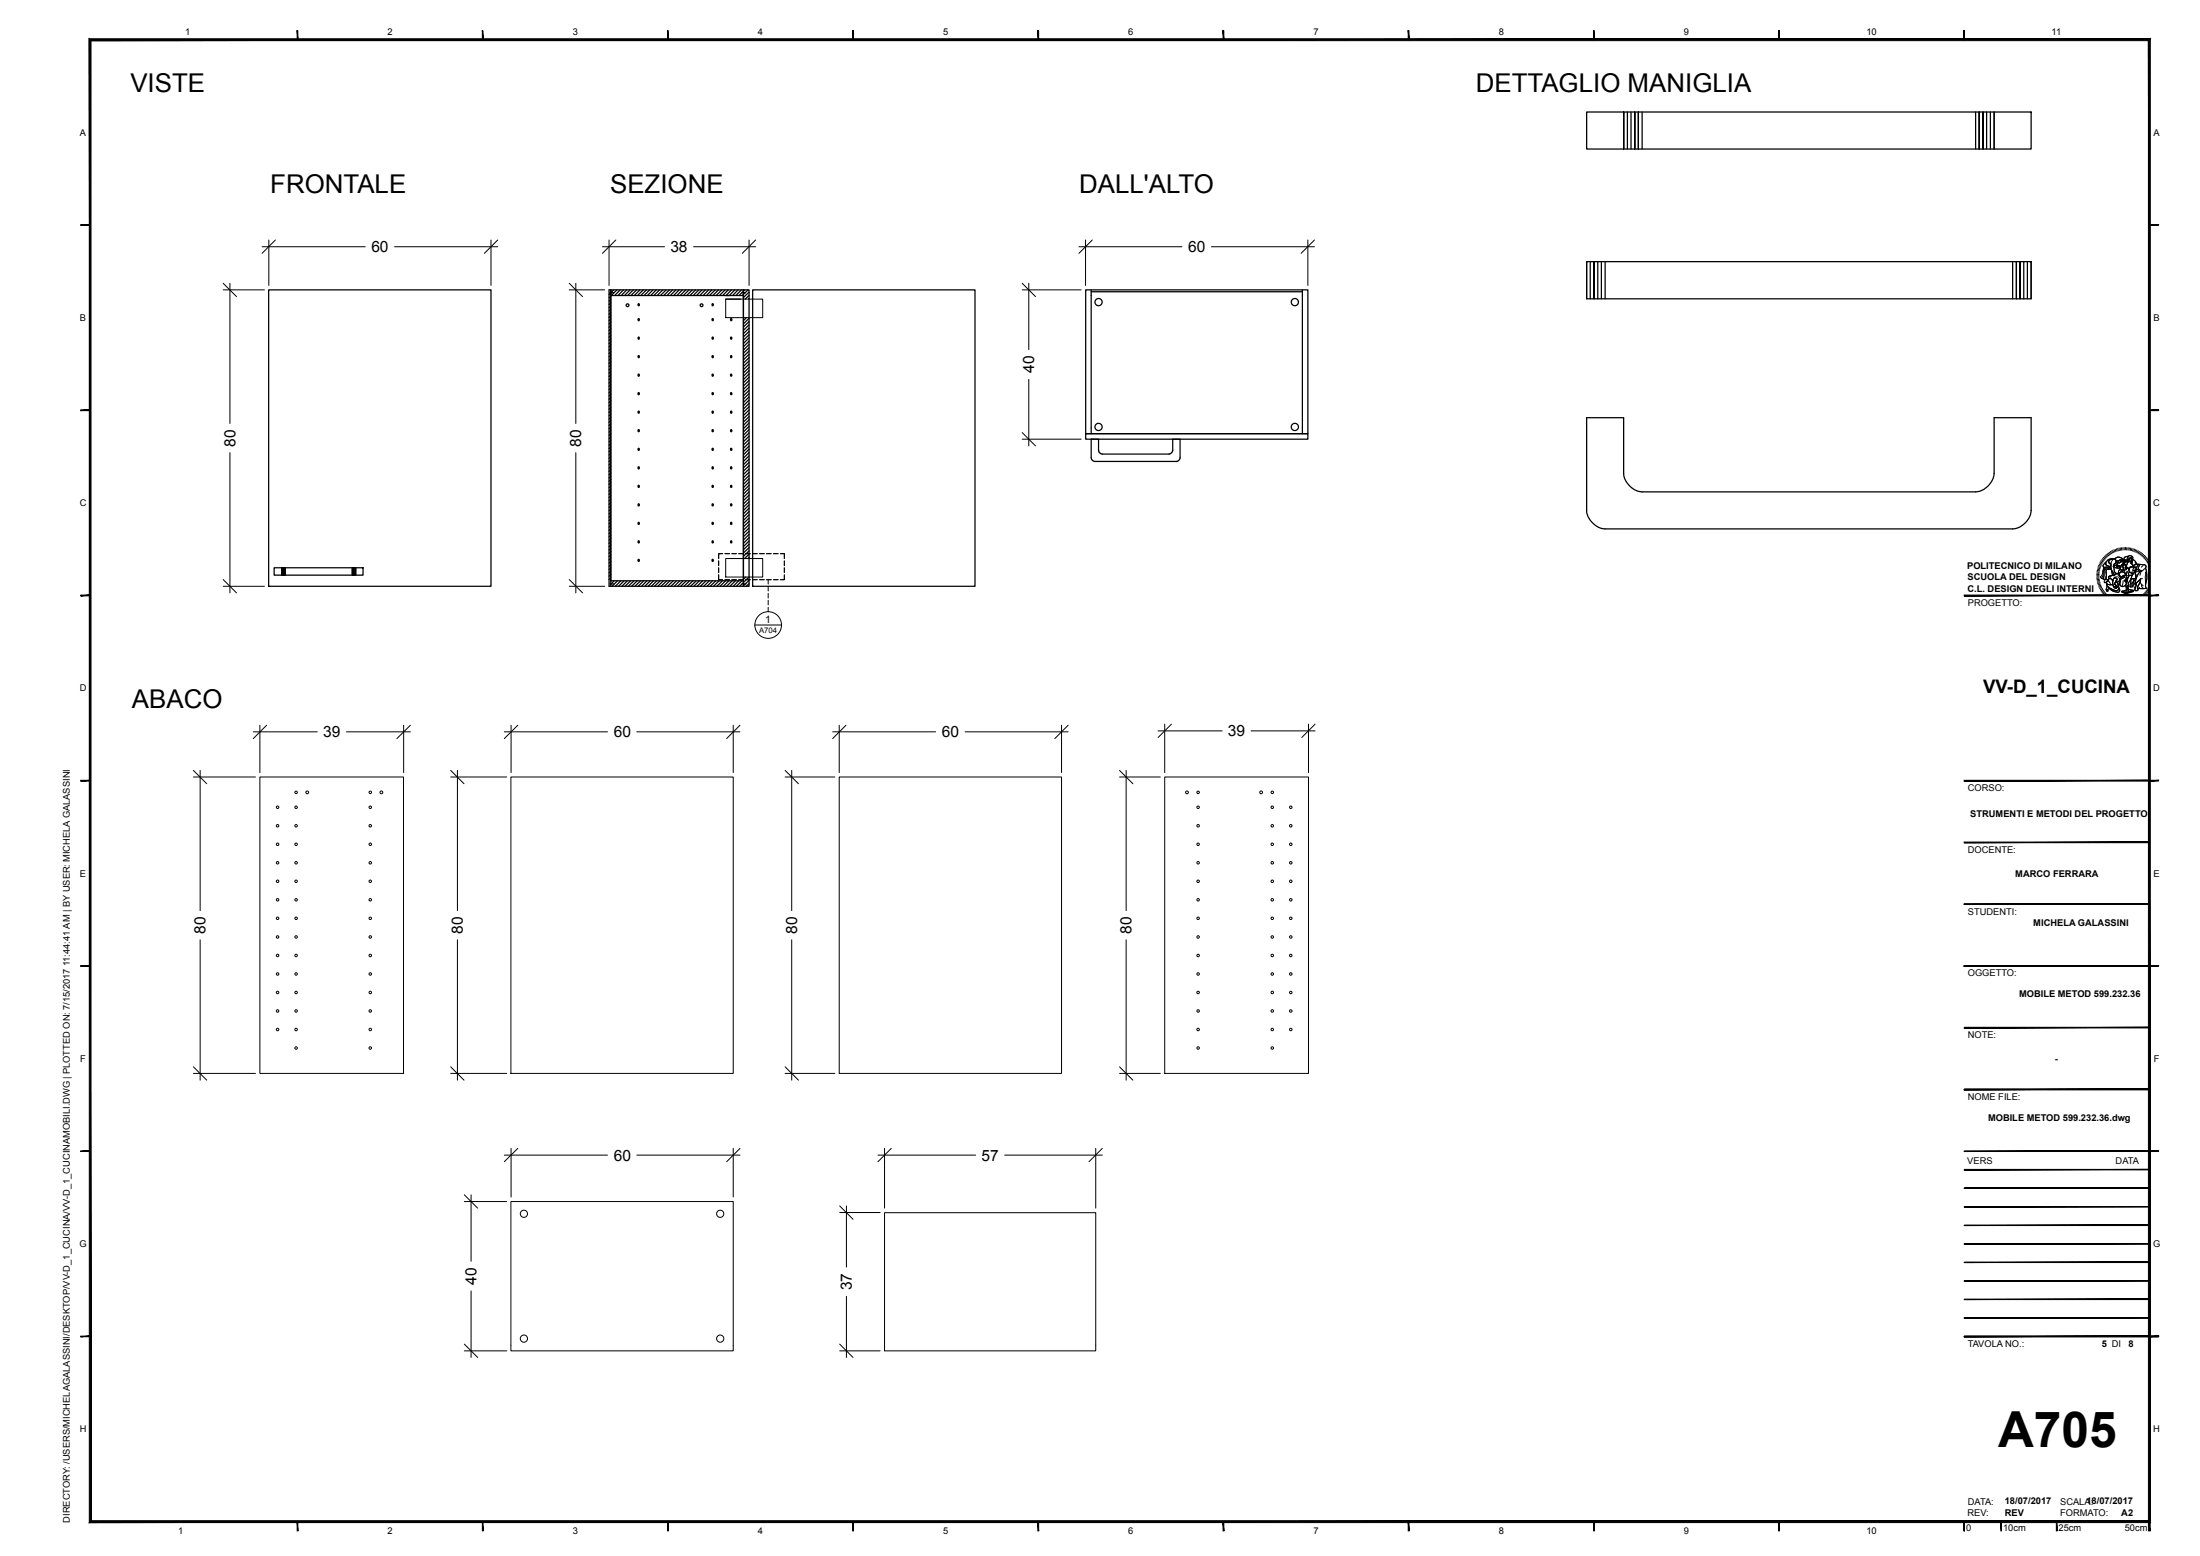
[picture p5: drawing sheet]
<svg xmlns="http://www.w3.org/2000/svg" width="594mm" height="420mm" viewBox="0 0 594 420" stroke-linecap="round" stroke-linejoin="round" font-family="sans-serif">
<g fill="none" stroke="#000" stroke-width=".34">
<path d="M428.4 30.2h120v10h-120zM438.4 30.2v10M439.4 30.2v10M440.4 30.2v10M443.4 30.2v10M533.4 30.2v10M536.4 30.2v10M537.4 30.2v10M538.4 30.2v10M438.4 40.2v-10v10M441.4 40.2v-10v10M442.4 40.2v-10v10"/>
<path d="M534.4 40.2v-10v10M535.4 40.2v-10v10M72.5 78.2h60.1v80.1h-60.1zM164.4 78.2h37.8v80.1h-37.8zM164.7 79h1M164.9 79.8h35.8v77h-35.8zM164.9 79.8v-1.6v80.1M164.9 79.9l-.5 .5M165.7 78.2l-1.3 1.3M166.6 78.2l-1.5 1.6M167.4 78.2l-1.4 1.6M168.3 78.2l-1.4 1.6"/>
<path d="M169.2 78.2l-1.5 1.6M170.1 78.2l-1.5 1.6M171 78.2l-1.5 1.6M171.9 78.2l-1.5 1.6M172.8 78.2l-1.5 1.6M173.7 78.2l-1.6 1.6M174.5 78.2l-1.5 1.6M175.4 78.2l-1.5 1.6M176.3 78.2l-1.5 1.6M177.2 78.2l-1.5 1.6M178.1 78.2l-1.5 1.6M179 78.2l-1.6 1.6"/>
<path d="M179.9 78.2l-1.6 1.6M180.7 78.2l-1.5 1.6M181.6 78.2l-1.5 1.6M182.5 78.2l-1.5 1.6M183.4 78.2l-1.5 1.6M184.3 78.2l-1.5 1.6M185.1 78.2l-1.4 1.6M186 78.2l-1.5 1.6M186.9 78.2l-1.5 1.6M187.8 78.2l-1.5 1.6M188.7 78.2l-1.5 1.6M189.5 78.2l-1.4 1.6"/>
<path d="M190.4 78.2l-1.4 1.6M191.3 78.2l-1.5 1.6M192.2 78.2l-1.5 1.6M193.1 78.2l-1.5 1.6M194 78.2l-1.5 1.6M194.9 78.2l-1.5 1.6M195.8 78.2l-1.6 1.6M196.6 78.2l-1.5 1.6M197.5 78.2l-1.5 1.6M198.4 78.2l-1.5 1.6h-1M199.3 78.2l-1.5 1.6M200.2 78.2l-1.5 1.6"/>
<path d="M200.3 79h1M200.7 79.8v-1.6v80.1M201.1 78.2l-1.6 1.6M202 78.2l-1.6 1.6M202.2 78.8l-1.5 1.5M202.2 79.7l-1 1M203.2 78.2h60v80.1h-60zM293.1 78.2h60v38.9h-60zM294.6 78.8h57M294.6 78.2v38.9M351.6 78.2v38.9M428.4 70.6h120v10.1h-120z"/>
<path d="M428.4 70.6v10.1M429.4 70.6v10.1M431.4 70.6v10.1M432.4 70.6v10.1M433.4 70.6v10.1M543.4 70.6v10.1M546.4 70.6v10.1M547.4 70.6v10.1M548.4 70.6v10.1M164.9 84.3l-.5 .5M164.9 91.4l-.5 .5M164.9 99.4l-.5 .4"/>
<path d="M164.9 80.8l-.5 .5M164.9 81.7l-.5 .5M164.9 82.6l-.5 .5M164.9 83.4l-.5 .5M164.9 85.2l-.5 .5M164.9 86.1l-.5 .5M164.9 87l-.5 .5M164.9 87.9l-.5 .5M164.9 88.7l-.5 .5M164.9 89.6l-.5 .5M164.9 90.5l-.5 .5M164.9 92.3l-.5 .5"/>
<path d="M164.9 93.1l-.5 .6M164.9 94l-.5 .5M164.9 94.9l-.5 .5M164.9 95.8l-.5 .5M164.9 96.7l-.5 .5M164.9 97.6l-.5 .5M164.9 98.5l-.5 .4M195.9 80.7h4M201.5 85.7l-.8 .8M202.2 80.6l-.1 .1M202.2 85.9l-1.5 1.5M202.2 86.8l-1.5 1.5"/>
<path d="M202.2 87.7l-1.5 1.5M202.2 88.6l-1.5 1.5M202.2 89.5l-1.5 1.4M202.2 90.3l-1.5 1.5M202.2 91.2l-1.5 1.5M202.2 92.1l-1.5 1.5M202.2 93l-1.5 1.5M202.2 93.9l-1.5 1.4M202.2 94.8l-1.5 1.4M202.2 95.6l-1.5 1.5M202.2 96.5l-1.5 1.5M202.2 97.4l-1.5 1.5"/>
<path d="M202.2 98.3l-1.5 1.5M202.2 99.2l-1.5 1.5M430.4 80.7v-10.1v10.1M544.4 80.7v-10.1v10.1M545.4 80.7v-10.1v10.1M164.9 106.4l-.5 .5M164.9 100.2l-.5 .5M164.9 101.1l-.5 .5M164.9 102l-.5 .5M164.9 102.9l-.5 .5M164.9 103.8l-.5 .5M164.9 104.7l-.5 .5"/>
<path d="M164.9 105.5l-.5 .6M164.9 107.3l-.5 .5M164.9 108.2l-.5 .5M164.9 109.1l-.5 .5M164.9 110l-.5 .5M164.9 110.8l-.5 .5M164.9 111.7l-.5 .5M164.9 112.6l-.5 .5M164.9 113.5l-.5 .5M164.9 114.4l-.5 .5M164.9 115.2l-.5 .5M164.9 116.1l-.5 .5"/>
<path d="M164.9 117l-.5 .5M164.9 117.9l-.5 .5M164.9 118.8l-.5 .5M164.9 119.7l-.5 .5M202.2 100l-1.5 1.6M202.2 100.9l-1.5 1.6M202.2 101.8l-1.5 1.5M202.2 102.7l-1.5 1.5M202.2 103.6l-1.5 1.5M202.2 104.5l-1.5 1.5M202.2 105.4l-1.5 1.5M202.2 106.2l-1.5 1.5"/>
<path d="M202.2 107.1l-1.5 1.5M202.2 108l-1.5 1.5M202.2 108.9l-1.5 1.5M202.2 109.8l-1.5 1.5M202.2 110.7l-1.5 1.5M202.2 111.6l-1.5 1.4M202.2 112.4l-1.5 1.5M202.2 113.3l-1.5 1.5M202.2 114.2l-1.5 1.5M202.2 115.1l-1.5 1.5M202.2 116l-1.5 1.5M202.2 116.9l-1.5 1.4"/>
<path d="M202.2 117.7l-1.5 1.5M202.2 118.6l-1.5 1.5M202.2 119.5l-1.5 1.5M293.1 117.1h60v1.4h-60zM294.6 118.5h2v3.1l.1 .4 .8 .6h18.2l.4-.2 .5-.8v-3.1h2v5.2l-.3 .5-.5 .4h-22.3l-.5-.3-.4-.6zM428.4 112.7h10v15.1a5.6 5.6 0 0 0 5 5h90a5.6 5.6 0 0 0 5-5v-15.1h10v25.1a5.6 5.6 0 0 1-5 5h-110a5.6 5.6 0 0 1-5-5zM164.9 137.4l-.5 .4M164.9 120.6l-.5 .5M164.9 121.5l-.5 .4M164.9 122.4l-.5 .4M164.9 123.2l-.5 .5M164.9 124.1l-.5 .5"/>
<path d="M164.9 125l-.5 .5M164.9 125.9l-.5 .5M164.9 126.8l-.5 .5M164.9 127.6l-.5 .6M164.9 128.5l-.5 .5M164.9 129.4l-.5 .5M164.9 130.3l-.5 .5M164.9 131.2l-.5 .5M164.9 132l-.5 .6M164.9 132.9l-.5 .5M164.9 133.8l-.5 .5M164.9 134.7l-.5 .5"/>
<path d="M164.9 135.6l-.5 .5M164.9 136.5l-.5 .5M164.9 138.2l-.5 .5M164.9 139.1l-.5 .5M202.2 120.4l-1.5 1.5M202.2 121.3l-1.5 1.5M202.2 122.1l-1.5 1.6M202.2 123l-1.5 1.6M202.2 123.9l-1.5 1.5M202.2 124.8l-1.5 1.5M202.2 125.7l-1.5 1.5M202.2 126.6l-1.5 1.5"/>
<path d="M202.2 128.4l-1.5 1.4M202.2 127.5l-1.5 1.5M202.2 129.2l-1.5 1.5M202.2 130.1l-1.5 1.5M202.2 131l-1.5 1.5M202.2 131.9l-1.5 1.5M202.2 132.8l-1.5 1.4M202.2 133.7l-1.5 1.4M202.2 134.5l-1.5 1.5M202.2 135.4l-1.5 1.5M202.2 136.3l-1.5 1.5M202.2 137.2l-1.5 1.5"/>
<path d="M202.2 138.1l-1.5 1.5M202.2 138.9l-1.5 1.6M202.2 139.8l-1.5 1.5M74 153.3h24v1.9h-24zM76.1 155.2v-1.9v1.9M76.1 153.3v1.9M76.2 153.3v1.9M76.4 153.3v1.9M76.6 155.2v-1.9v1.9M76.9 155.2v-1.9v1.9M77 153.3v1.9M95.1 153.3v1.9"/>
<path d="M95.2 155.2v-1.9v1.9M95.4 155.2v-1.9v1.9M95.7 153.3v1.9M95.9 153.3v1.9M96 153.3v1.9M164.7 157.6h1M164.9 144.5l-.5 .4M164.9 151.5l-.5 .5M164.9 152.4l-.5 .5M164.9 140l-.5 .5M164.9 140.9l-.5 .5M164.9 141.8l-.5 .5"/>
<path d="M164.9 142.7l-.5 .5M164.9 143.6l-.5 .5M164.9 145.3l-.5 .5M164.9 146.2l-.5 .5M164.9 147.1l-.5 .5M164.9 148l-.5 .5M164.9 148.9l-.5 .5M164.9 149.7l-.5 .6M164.9 150.6l-.5 .5M164.9 153.3l-.5 .5M164.9 154.1l-.5 .6M164.9 155l-.5 .5"/>
<path d="M164.9 155.9l-.5 .5M165 156.8h-.1M165.8 156.8l-.9 .9M166.7 156.8l-1.5 1.5M167.6 156.8l-1.5 1.5M168.5 156.8l-1.5 1.5M169.4 156.8l-1.5 1.5M170.3 156.8l-1.5 1.5M171.2 156.8l-1.5 1.5M172.1 156.8l-1.6 1.5M173 156.8l-1.6 1.5M173.8 156.8l-1.5 1.5"/>
<path d="M174.7 156.8l-1.5 1.5M175.6 156.8l-1.5 1.5M176.5 156.8l-1.5 1.5M177.4 156.8l-1.5 1.5M178.2 156.8l-1.5 1.5M179.1 156.8l-1.5 1.5M180 156.8l-1.5 1.5M180.9 156.8l-1.5 1.5M181.8 156.8l-1.5 1.5M182.6 156.8l-1.4 1.5M183.5 156.8l-1.4 1.5M184.4 156.8l-1.5 1.5"/>
<path d="M185.3 156.8l-1.5 1.5M186.2 156.8l-1.5 1.5M187.1 156.8l-1.5 1.5M188 156.8l-1.5 1.5M188.8 156.8l-1.5 1.5M189.7 156.8l-1.5 1.5M190.6 156.8l-1.5 1.5M191.5 156.8l-1.5 1.5M192.4 156.8l-1.5 1.5M193.3 156.8l-1.6 1.5M194 155.2v1.3h1.1M194 151.4v1.3"/>
<path d="M194 153.3v1.2M194.2 156.8l-1.6 1.5M195.1 156.8l-1.6 1.5M195.1 149.4h-1.1v1.4M195.7 156.5h1.3M195.7 149.4h1.3M195.9 156.8l-1.5 1.5M196.8 156.8l-1.5 1.5M197.6 156.5h1.2M197.6 149.4h1.2M197.7 156.8l-1.5 1.5M198.6 156.8l-1.5 1.5"/>
<path d="M199.5 156.8l-1.5 1.5M199.5 156.5h1.2M199.5 149.4h1.2M200.3 156.8l-1.5 1.5M200.4 157.6h1M201.3 156.5h1.3M201.3 149.4h1.3M201.4 155.8l-.7 .5M202.2 155.8l-2.5 2.5M202.2 156.6l-1.6 1.7M202.2 140.7l-1.5 1.5M202.2 141.6l-1.5 1.5"/>
<path d="M202.2 142.5l-1.5 1.5M202.2 143.4l-1.5 1.5M202.2 144.2l-1.5 1.6M202.2 145.1l-1.5 1.6M202.2 146l-1.5 1.5M202.2 146.9l-1.5 1.5M202.2 147.8l-1.5 1.5M202.2 148.7l-1.5 1.5M202.2 149.6l-1.2 1.2M202.2 150.5l-.3 .3M202.2 157.5l-.7 .8M203.2 156.5h1.2"/>
<path d="M203.2 149.4h1.2M205.1 156.5h1.3M205.1 149.4h1.3M206.9 156.5h1.3M206.9 149.4h1.3M208.9 156.5h1.2M208.9 149.4h1.2M210.7 149.4h1.1v1.4M211.8 155.2v1.3h-1.1M211.8 151.4v1.3M211.8 153.3v1.2"/>
<circle cx="169.4" cy="82.4" r=".38"/>
<circle cx="189.4" cy="82.4" r=".38"/>
<circle cx="296.6" cy="81.5" r=".97"/>
<circle cx="349.6" cy="81.5" r=".97"/>
<circle cx="296.6" cy="115.2" r=".97"/>
<circle cx="349.6" cy="115.2" r=".97"/>
</g>
<g fill="#000">
<circle cx="172.4" cy="82.4" r=".34"/>
<circle cx="172.4" cy="86.4" r=".34"/>
<circle cx="172.4" cy="91.4" r=".34"/>
<circle cx="172.4" cy="96.4" r=".34"/>
<circle cx="192.4" cy="86.4" r=".34"/>
<circle cx="192.4" cy="82.4" r=".34"/>
<circle cx="192.4" cy="91.4" r=".34"/>
<circle cx="192.4" cy="96.4" r=".34"/>
<circle cx="197.4" cy="96.4" r=".34"/>
<circle cx="197.4" cy="86.4" r=".34"/>
<circle cx="197.4" cy="91.4" r=".34"/>
<circle cx="172.4" cy="111.4" r=".34"/>
<circle cx="172.4" cy="101.4" r=".34"/>
<circle cx="172.4" cy="106.4" r=".34"/>
<circle cx="172.4" cy="116.4" r=".34"/>
<circle cx="192.4" cy="116.4" r=".34"/>
<circle cx="192.4" cy="101.4" r=".34"/>
<circle cx="192.4" cy="106.4" r=".34"/>
<circle cx="192.4" cy="111.4" r=".34"/>
<circle cx="197.4" cy="116.4" r=".34"/>
<circle cx="197.4" cy="106.4" r=".34"/>
<circle cx="197.4" cy="101.4" r=".34"/>
<circle cx="197.4" cy="111.4" r=".34"/>
<circle cx="172.4" cy="131.4" r=".34"/>
<circle cx="172.4" cy="126.4" r=".34"/>
<circle cx="172.4" cy="136.4" r=".34"/>
<circle cx="172.4" cy="121.4" r=".34"/>
<circle cx="192.4" cy="121.4" r=".34"/>
<circle cx="192.4" cy="126.4" r=".34"/>
<circle cx="192.4" cy="131.4" r=".34"/>
<circle cx="192.4" cy="136.4" r=".34"/>
<circle cx="197.4" cy="136.4" r=".34"/>
<circle cx="197.4" cy="121.4" r=".34"/>
<circle cx="197.4" cy="131.4" r=".34"/>
<circle cx="197.4" cy="126.4" r=".34"/>
<circle cx="172.4" cy="151.4" r=".34"/>
<circle cx="172.4" cy="141.4" r=".34"/>
<circle cx="172.4" cy="146.4" r=".34"/>
<circle cx="192.4" cy="141.4" r=".34"/>
<circle cx="192.4" cy="146.4" r=".34"/>
<circle cx="192.4" cy="151.4" r=".34"/>
<circle cx="197.4" cy="146.4" r=".34"/>
<circle cx="197.4" cy="141.4" r=".34"/>
</g>
<g fill="none" stroke="#000" stroke-width=".27">
<path d="M60.3 78.2h11.1M60.3 76.5l3.6 3.6M62.1 76.5v37.8M70.8 66.6h27.8M72.6 64.8v12.3M74.4 64.8l-3.6 3.6M106.5 66.6h27.9M132.6 64.8v12.3M134.4 64.8l-3.6 3.6M153.7 78.2h9.6M153.7 76.5l3.6 3.6M155.5 76.5v37.8"/>
<path d="M162.7 66.6h16.7M164.4 64.8v12.3M166.3 64.8l-3.6 3.6M187.3 66.6h16.7M202.2 64.8v12.3M204 64.8l-3.6 3.6M276 78.2h15.9M276 76.5l3.6 3.6M277.8 76.5v17.9M291.3 66.6h27.8M293.1 64.8v12.3M294.9 64.8l-3.6 3.6"/>
<path d="M327.1 66.6h27.8M353.1 64.8v12.3M354.9 64.8l-3.6 3.6M195.9 80.7h10v5h-10zM276 118.5h15.9M276 116.8l3.6 3.6M277.8 102.4v18M62.1 122.2v37.8M155.5 122.2v37.8M60.3 158.3h11.1M60.3 156.4l3.6 3.6M153.7 158.3h9.6"/>
<path d="M153.7 156.4l3.6 3.6M195.9 150.8h10v5h-10zM207.4 156.5v1.2M207.4 158.3v1.2M566.1 154.7h.7M566.1 155l.7 .1M566.1 155.4h.7M566.1 154.3l.7 .1M566.2 154l.7 .1M566.3 153.6l.6 .2M566.4 153.3l.6 .2M566.5 153l.6 .2"/>
<path d="M566.6 152.6l.6 .3M566.8 152.3l.6 .3M566.8 155.7l-.7 .1M566.8 156.1h-.7M566.8 156.4l-.7 .1M566.9 156.7l-.7 .1M566.9 151.9l.6 .4M566.9 157l-.6 .2M567 157.3l-.6 .2M567.1 151.6l.6 .4M567.1 157.7l-.6 .2M567.2 151.4l.6 .3"/>
<path d="M567.2 158l-.6 .2M567.4 158.3l-.7 .2M567.5 151.1l.5 .3M567.5 158.5l-.6 .3M567.7 158.8l-.6 .4M567.7 150.8l.5 .4M567.8 159.1l-.6 .4M567.9 150.5l.5 .4M568 153l.7 .1a.68 .68 0 0 0 1.2-.1 .41 .41 0 0 1 .1 .4 .41 .41 0 0 1-.4 .2h-1.2l-.4-.2zM568 153v.5M568 159.4l-.6 .4M568.1 150.2l.5 .5"/>
<path d="M568.2 153.6l-.3 .5-.1 1.3-.4 .7 .4 .2M568.2 159.6l-.6 .5M568.3 152l.3-.2v.6l.2 .2 1 .4a.74 .74 0 0 1-1.2 .1h-.5a.51 .51 0 0 1-.3-.5 .51 .51 0 0 1 .4-.4zM568.3 153.6h.6l-.3 .5v2.3l-.2 .1-.6-.3zM568.4 153.6l-.3 .8a2.3 2.3 0 0 1-.3 1.9l.8 .1M568.4 150l.5 .4M568.4 159.9l-.5 .4M568.6 151.8l-.4 .4a.52 .52 0 0 0-.4 .5 .52 .52 0 0 0 .5 .5l.4-.1a.68 .68 0 0 0 1.2-.1M568.6 157.2l.3 .4 .4 .2 1.2-.1M568.6 149.7l.5 .5M568.7 151.6l.8-.7h1.1a.99 .99 0 0 0-1.2 .9l.6 .4-.1 .8-1.2-.4-.1-.2zM568.8 153.7l.8-.1a.71 .71 0 0 1 .7 .7l.3 .4-.1 .5-.8 .3a.47 .47 0 0 0-.3 .8 .39 .39 0 0 1-.4 .3 .39 .39 0 0 1-.4-.4z"/>
<path d="M568.8 157.5l.7 .3 1-.1v.4l.4 .4-.1 .2 .3-.2 .2 .3-.1-.5 .2 .4-.1-.4 .4 .1-.8-.8 .3-.6 .4 .1 .5 1.4-.1 .6a1.11 1.11 0 0 1-1.5 .1l-1.5-1zM568.8 157.5l.1 .6 .6 .6 2.1 .9M568.8 157.5h.1M568.9 153.6l-.3 .5 .1 2.3M568.9 158.3l2 1a.84 .84 0 0 0 1.1-.2l.2-.3 .1 .5a.66 .66 0 0 1-.4 .6 .66 .66 0 0 1-.7-.1l-1.1-.4a.56 .56 0 0 0-.5-.5 .56 .56 0 0 0-.6 .4l.2 .1-.2 .2a.6 .6 0 0 1-.1-1.1zM568.9 158.2v.2a.79 .79 0 0 0 0 1.2l.3-.2a.24 .24 0 0 1-.2-.3 .24 .24 0 0 1 .3-.1l.3-.1 .8 .6 1 .3a.61 .61 0 0 0 .9-.1 .61 .61 0 0 0-.2-.9M568.9 149.5l.5 .5M569.2 156.6l-.4-.1a.44 .44 0 0 0-.6 .2 .44 .44 0 0 0 .3 .6l.3-.3a.61 .61 0 0 1 .9 .4l.1 .1M569.2 149.3l.4 .5M569.4 156.3a.72 .72 0 0 1 1.1 .4l-.1 1h-1.2l-.6-.5 .7-.3-.1-.3zM569.4 155.6l1.1-.4 .4 .2 .1-.4 .6-.2 .6 .3 .3 .5a1 1 0 0 1-.2 1.1 1 1 0 0 1-1.1 .3l.2-.3a.4 .4 0 0 0 .2-.5 .4 .4 0 0 0-.5-.2l-.4 .2-.2 .5-.7-.6a.31 .31 0 0 1-.5-.1 .31 .31 0 0 1 .1-.4zM569.5 151.3l.6-.4h.7a.77 .77 0 0 1 .6 .7 .77 .77 0 0 1-.6 .8 2.6 2.6 0 0 0 .3 2.1l.4 .4h-.4l-.1 .4-.3 .1-.2-.2 .1-.5-.6-1.3-.1-1.2a.58 .58 0 0 1-.5-.3 .58 .58 0 0 1 .1-.6z"/>
<path d="M569.5 149.1l.4 .5M569.7 156l.8 .7M569.7 156.1a.6 .6 0 0 0-.4 .8M569.8 148.9l.3 .5M570 153.6h-1.6a.57 .57 0 0 0-.6 .2 .57 .57 0 0 0-.1 .6l-.1 .6-.5 .7 .3 .4M570.1 153.9l.3 1.4M570.1 148.7l.3 .6M570.4 151.2l-.4 .9v1.4l.5 .9 .2 1 .3-.1v-.3l.5-.2a1.16 1.16 0 0 1-.7-1.5 1.58 1.58 0 0 1 .5-1.6 .95 .95 0 0 0-1.4-.9l-.7 .3-.5 .5-.1 .5 .2 .5 1 .4M570.4 148.5l.3 .7M570.5 155.2l-.8 .3a.37 .37 0 0 0-.4 .2 .37 .37 0 0 0 .2 .5M570.6 150.8a.85 .85 0 0 0-.9 .3 .85 .85 0 0 0-.2 .9l.4 .2M570.7 156.2a.45 .45 0 0 1 .6-.2 .45 .45 0 0 1 .1 .6l-.3 .7a.69 .69 0 0 0 .4 .9l.2 .2-.4-.1 .1 .4-.2-.4 .1 .5-.2-.3-.3 .2 .1-.2-.4-.4-.1-1z"/>
<path d="M570.7 156.2a.45 .45 0 0 1 .6-.2 .45 .45 0 0 1 .1 .6l-.5 1.1 .8 .7-.4-.1 .1 .4-.2-.4v.5l-.1-.3-.3 .2 .1-.2-.4-.4-.1-1zM570.8 148.4l.2 .6M570.8 152.3l1-.5-.1 .6-1.1 .5zM570.9 152.7l.7-.3 .3 .3a.32 .32 0 0 0-.3 .2 .32 .32 0 0 0 .1 .4l-.6-.1zM570.9 152.7l.2 .5 .6 .1M571 150.9l.7-.5 1.2 .3a.27 .27 0 0 1 .2 .4 .27 .27 0 0 1-.5 0l-.1-.1-.5 .4-.7-.1M571.1 148.3l.2 .6M571.2 150.6l1-.2 .8 .4 .1 .3-.6-.1-.3 .4h-.6l-.6-.5zM571.3 151.2l.7 .2 .5-.4 .3 .2-.2 .6-.4 .2-.4-.2-.6 .1zM571.4 148.1l.2 .7M571.5 154.8l.7 .3 .4 .9a.58 .58 0 0 1-.4 .8M571.6 152.7h.9l-.3 .2v.4a.41 .41 0 0 1-.6 0 .41 .41 0 0 1 0-.6z"/>
<path d="M571.6 157.2l.5 1.6-.3 .5-.7 .1M571.6 152.5l.3 .2M571.7 152.2v.2l-1.1 .5M571.7 155.7l-.7 .2M571.8 148l.1 .7M571.8 151.8l-.3 .5M571.9 155.4l.7 .5M572 152.7h.5l-.3 .2v.4a.37 .37 0 0 1-.6-.2 .37 .37 0 0 1 .4-.4l-.1 .1M572 155.8a.69 .69 0 0 1 .2 1 .69 .69 0 0 1-.9 .2M572.1 155v-.2l.6-.5 1 .3 .1 .3a.25 .25 0 0 1 .2 .4 .25 .25 0 0 1-.4-.1l-1.1 .5 .7 .4 .4-.3 .1-.4a.28 .28 0 0 0 .3-.2 .28 .28 0 0 0-.2-.4l-.2-.2-.9-.2-.6 .7-.2-.1 .3-1.1 .2-.3 .3 .2 1 .1 .6-.4-.1-.4 .7 .2-.2 .3 .3 .8-.3 .6a.69 .69 0 0 1-.2 1l-.5 .2-.1 .5h-.3l.2 .2h.3v.4l.2-.3-.3 .7a.49 .49 0 0 1-.6 .6h-.7l-.6-.6 .4-.6 .1-1.1M572.1 154.8l.6-.5 1 .3 .1 .3a.25 .25 0 0 1 .2 .4 .25 .25 0 0 1-.4-.1l-.4 .3a.51 .51 0 0 1-.6 .3 .51 .51 0 0 1-.4-.5zM572.1 157.7l.8 .6"/>
<path d="M572.1 147.9l.1 .7M572.3 151.7l.1 .1M572.4 153.6a1.25 1.25 0 0 0-.5 1.4M572.4 151.4l.2 .1M572.5 157.1v.9M572.5 147.9l.1 .7M572.5 151.4v.1M572.5 155.7l1.2-.4-.1 .5-.5 .3zM572.6 156.5l-.3 .9-.4 .5M572.7 155.8l-.1 .1M572.8 151.6l.8-.2a.23 .23 0 0 1 .2 .2 .23 .23 0 0 1-.2 .3zM572.8 152.5l.2-.3 .8 .1 .5 1.1a.24 .24 0 0 1-.4 .1 .24 .24 0 0 1 .1-.4l-.3-.7a.42 .42 0 0 0-.6 0 .42 .42 0 0 0 .1 .6l.1 .4a.44 .44 0 0 1-.6 .5 .44 .44 0 0 1-.1-.8z"/>
<path d="M572.8 147.8l.1 .7M572.8 151.2l-.2 .6-.4 .2-.4-.2-.5 .1M572.9 159.6l2-.5 1.2 .3-2.1 .5zM572.9 159.6l1.1 .3v.3l-1.1-.3zM572.9 159.6a6.1 6.1 0 0 1 3.2-.2l-2.1 .5zM573.1 152.4h.7l.2 .8a.55 .55 0 0 1-.2 .5 .55 .55 0 0 1-.5 .1zM573.2 147.8v.7M573.2 151.4a.39 .39 0 0 1 .6-.3 .39 .39 0 0 1 .1 .6h-.1M573.3 151.1a.42 .42 0 0 1 .6 0 .42 .42 0 0 1-.1 .6l-.1-.3h-.5zM573.3 156.8l-.4 1.5 1.1-.2M573.3 155.8v.1M573.3 155.5l.2 .1"/>
<path d="M573.3 155.8h.1M573.4 155.5l-.1 .1M573.4 152.6h.1M573.5 152.5l-.2 .2M573.5 147.8l.1 .6M573.6 156.7h.3l.1-.5 .5-.2-.4 1.3v-.4h-.3zM573.6 151.5l-.4-.1-.4 .2 .6 .3a.25 .25 0 0 0 .4-.1 .25 .25 0 0 0-.2-.4v.2M573.6 153.9v.7M573.7 155.3l-.1 .5-.5 .3-.4-.3M573.7 152.4l.3 .3-.2 .1M573.8 152.6l-.1-.2a.42 .42 0 0 0-.6 0 .42 .42 0 0 0 .1 .6l.1 .3a.42 .42 0 0 1-.4 .6 .42 .42 0 0 1-.4-.6l.3-.9 .7-.2 .4 .2 .3 .8a.24 .24 0 0 1 0 .4 .25 .25 0 0 1-.4-.3M573.9 147.8l-.1 .6"/>
<path d="M573.9 152.9l-.1 .1M574 152.7v.1a.39 .39 0 0 1-.2 .6 .39 .39 0 0 1-.5-.2M574 153.6l-.2 .2h-.5M574 159.9l2.1-.5v.2l-2.1 .6zM574 159.9v.3M574.1 151.6l.1-.1 .2 .3-.3 .9M574.1 156.1h.1M574.1 156.7v.6l.2-.3M574.2 153.1l-.1-.4 .2-.5a.35 .35 0 0 0 .2-.4 .35 .35 0 0 0-.4-.2l-.1-.3a.55 .55 0 0 1-.5-.7 .55 .55 0 0 1 .8-.4l.3 .1-.3 .7 .1 .8 .3-.1v-.5a.38 .38 0 0 0 .3 .4 .38 .38 0 0 0 .4-.2l-.1 .7 .3-.1v.3a.35 .35 0 0 1 .2 .4 .35 .35 0 0 1-.3 .3l-.6 .3M574.2 151.1l.1 .5M574.2 147.8v.7M574.3 156.5l-.2 .2v-.2"/>
<path d="M574.3 154.1l-.2 1.4M574.3 153.4l.5 .2M574.4 158.2l.1-.1 .2 1.1-.3-.6-.3 .7zM574.4 155.3l-.3 .3v.5M574.5 156l-.4 .1-.2 .6h-.3l.2 .2h.3M574.5 150.3l.7-.3a1.04 1.04 0 0 1 .5 1.5l-.3 .7 .3-1.4-.2-.3-.3 .2a.85 .85 0 0 0-.6 1l-.2 .1v-.5zM574.5 154.2l-.4 .9M574.6 150.3h-.8l-.3 .7M574.6 147.8l-.1 .7M574.7 150.1l.5-.1a1.04 1.04 0 0 1 .5 1.5l-.3 .7v-.8l.3-.4-.2-.5-.6 .2-.2 1-.3 .1-.1-.8zM574.7 151.2a.38 .38 0 0 0 .3 .4 .38 .38 0 0 0 .4-.2M574.8 153.3l.8-.4 .7 .2a.48 .48 0 0 1 .5 .2 .48 .48 0 0 1 0 .5l-.3 .5a.63 .63 0 0 1-.8 .4l-.2 .1-.5-.5z"/>
<path d="M574.9 150.7l.6-.2 .2 .5-.3 .4a.45 .45 0 0 1-.6 0 .45 .45 0 0 1 .1-.7zM574.9 155.3l.8-.1-1.1 2.4a.3 .3 0 0 1 .1 .4 .3 .3 0 0 1-.3 .2l-.3 .6-.2-.9zM574.9 151l.2 .1M574.9 155.3l-1 2.7 .2 .8 .4-.7 .2 1.4-.3-.9-.4 1.1 .1-.9M575 151.1h.1M575 151.4l.1 .1M575 154.4l-.3 .4 .1 .5 1-.1 .4-.6M575 147.9l-.2 .6M575 151.3l.1 .1M575.3 147.9l-.1 .7M575.3 151.1l.2 .1M575.4 156.3l.4-.1a.23 .23 0 0 1 .4 0 .23 .23 0 0 1-.1 .4l-.5 1.3a.29 .29 0 0 1 .2 .4 .29 .29 0 0 1-.5 .1l-.2-.2z"/>
<path d="M575.4 151.2h.1M575.6 152l.4 .6M575.6 148l-.1 .6M575.6 154.4l.1 .1M575.7 152.8l.9-.4 .9-.1-.6 1zM575.7 155.2l-.4 1.2-.7 1v.9M575.8 151l.6 .4 .6 .9a1.04 1.04 0 0 1-1.3 .1l-.1-.5zM575.8 154.4h-.3M575.8 151l.6 .4 .3 .6M575.8 154.7h.1M576 148.1l-.2 .7M576.1 159.4v.2l-2.1 .6-1.1-.3v-.3"/>
<path d="M576.1 156.2l-.5 1.7a.29 .29 0 0 1 .2 .4 .29 .29 0 0 1-.5 .1l-.2-.1 .2-2M576.3 154.4l.4-.1-.1 1.2a.47 .47 0 0 1 0 .7 .47 .47 0 0 1-.6 0l-.7 .1 .4-1.1zM576.3 148.2l-.2 .7M576.4 154.1l-.1 .3M576.4 153.1l.4 .1 .1 .3M576.4 151.9l.6 .4M576.6 156.2l-1.2 .1M576.6 157.5l-.2 .2 .3 .3M576.6 148.3l-.2 .7M576.7 154.3l-.1 1.7-.6 1.4 .2 1.1 .3 .3M576.9 157.3l1.1-1-.2 .8-.7 1.3v.4a.38 .38 0 0 1-.2 .7 .38 .38 0 0 1-.4-.5zM576.9 153.3v-.2a1.04 1.04 0 0 1 1.6-.6h.3a.54 .54 0 0 1 .6 .3 .54 .54 0 0 1-.3 .7l-.4 .3a1.11 1.11 0 0 1-1.8-.3"/>
<path d="M576.9 153.5l-.6 .9a.75 .75 0 0 1-1.2 0l-.1-.1a.83 .83 0 0 1 .2-1.1h.9l-.2 .6a.24 .24 0 0 0 .2 .3 .24 .24 0 0 0 .3-.2l.2-.3-.2-.5-.6-.2-.7 .2-.4 .5 .1 .2M576.9 155.1l.1 .5M577 148.5l-.3 .6M577.3 148.6l-.3 .6M577.4 154.2l-.9 .1M577.4 158.5l.6 .4M577.6 152.3l-1 .1-.9 .5M577.6 148.8l-.3 .6M577.7 152.5l.2-.2 .6 .2a.56 .56 0 0 1 .7 .1 .56 .56 0 0 1 .1 .7l.3 1.7v1.5a2.36 2.36 0 0 0-.1 2.2l.1 .1h-1.9a.36 .36 0 0 1-.5 .1 .36 .36 0 0 1-.1-.5l.7-1.3 .2-.8-1.6 1.4 .6-2.2a1.72 1.72 0 0 1 1.3-1.4 .87 .87 0 0 1-.9-.6 .87 .87 0 0 1 .3-1zM577.8 157.2l.8 .9M577.8 154.2l-.9 1.5-.5 2 1.6-1.4 .5-.1M577.9 152.4h-.1a.9 .9 0 0 0-.4 1 .9 .9 0 0 0 .9 .7"/>
<path d="M577.9 149l-.4 .6M578 156.3l-.2 .8-.7 1.3v.4a.37 .37 0 0 1 .1 .5 .37 .37 0 0 1-.5 .1 .27 .27 0 0 1-.4-.2 .27 .27 0 0 1 .2-.3l.4-1.6M578.1 154.2l-.3 1.1M578.2 157.7a1.06 1.06 0 0 0 .7 1.2M578.2 149.2l-.4 .5M578.5 152.8l-.3 .3M578.5 149.4l-.4 .6M578.8 149.7l-.5 .5M579.1 149.9l-.5 .5M579.2 159.8l.5 .4M579.3 154.4v3.3M579.3 153.3l.1 .2a10.2 10.2 0 0 1-.1 4.8l.3 .5h-2.4"/>
<path d="M579.3 150.1l-.5 .5M579.4 159.5l.5 .4M579.5 150.4l-.5 .4M579.6 159.3l.6 .3M579.7 159l.6 .3M579.8 150.7l-.6 .4M579.9 158.7l.6 .3M580 151l-.6 .4M580.1 158.4l.6 .3M580.2 151.3l-.6 .3M580.2 158.1l.6 .3M580.3 157.8l.7 .2"/>
<path d="M580.4 151.6l-.6 .3M580.4 157.5l.6 .2M580.5 157.2l.7 .2M580.5 151.9l-.6 .3M580.6 156.9l.7 .1M580.6 156.6h.7M580.7 156.2l.6 .1M580.7 155.6l.7 .1M580.7 155.3h.7M580.7 152.2l-.6 .3M580.7 155.9l.7 .1M580.8 152.5l-.6 .3"/>
<path d="M581 152.9l-.7 .2M581.1 153.2l-.7 .2M581.2 153.6l-.7 .1M581.3 153.9l-.7 .1M581.3 154.2l-.6 .2M581.3 154.6l-.6 .1M581.4 155h-.7M203.8 168.7h7.2M207.4 160.2v1.2M207.4 162v1.3M207.4 163.9v1.2M568.6 160.2l-.5 .4"/>
<path d="M568.8 160.4l-.5 .5M569.1 160.6l-.5 .5M569.3 160.8l-.4 .5M569.6 161l-.4 .6M569.8 161.2l-.4 .6M570.1 161.4l-.4 .6M570.4 161.6l-.4 .5M570.7 161.7l-.3 .6M571 161.9l-.3 .5M571.3 162l-.3 .6M571.6 162.1l-.2 .6M571.9 162.1l-.2 .7"/>
<path d="M572.2 162.2l-.1 .7M572.5 162.3l-.1 .7M572.8 162.4l-.1 .6M573.2 162.4l-.1 .7M573.5 162.4v.7M573.8 162.4v.7M574.1 162.4l.1 .7M574.5 162.4v.6M574.8 162.3l.1 .7M575.1 162.3l.1 .7M575.4 162.2l.2 .7M575.8 162.1l.1 .7"/>
<path d="M576.1 162l.2 .7M576.3 161.9l.3 .6M576.6 161.8l.3 .6M576.9 161.6l.4 .6M577.2 161.5l.4 .6M577.5 161.3l.4 .6M577.8 161.1l.4 .6M578 160.9l.5 .6M578.3 160.7l.4 .5M578.5 160.5l.5 .5M578.8 160.3l.5 .5M579 160l.5 .5"/>
<path d="M68.4 197.5h17.3M70.2 195.8v12.7M72 195.8l-3.6 3.6M93.5 197.5h17.3M109 195.8v12.7M110.8 195.8l-3.6 3.6M136.2 197.5h27.8M138 195.8v12.7M139.8 195.8l-3.6 3.6M171.9 197.5h27.9M198 195.8v12.7M199.8 195.8l-3.6 3.6"/>
<path d="M224.8 197.5h27.8M226.6 195.8v12.7M228.4 195.8l-3.6 3.6M260.6 197.5h27.8M286.6 195.8v12.7M288.4 195.8l-3.6 3.6M312.7 197.3h17.3M314.5 195.5v13M316.3 195.5l-3.6 3.6M337.8 197.3h17.3M353.3 195.5v13M355.1 195.5l-3.6 3.6"/>
<path d="M52.2 209.7h16.8M52.2 208l3.6 3.6M54 208v37.8M70.2 209.7h38.7v80h-38.7zM121.7 209.7h15.1M121.7 208l3.6 3.6M123.5 208v37.8M137.9 209.7h60.1v80h-60.1zM212 209.7h13.4M212 208l3.6 3.6M213.8 208v37.8M226.6 209.7h60v80h-60z"/>
<path d="M302.3 209.7h11M302.3 208l3.6 3.6M304.1 208v37.8M314.5 209.7h38.8v80h-38.8zM54 253.7v37.9M123.5 253.7v37.9M213.8 253.7v37.9M304.1 253.7v37.9M52.2 289.7h16.8M52.2 288l3.6 3.6M121.7 289.7h15.1M121.7 288l3.6 3.6"/>
<path d="M212 289.7h13.4M212 288l3.6 3.6M302.3 289.7h11M302.3 288l3.6 3.6M136.2 311.8h27.8M138 310v13.1M139.8 310l-3.6 3.6M171.9 311.8h27.9M198 310v13.1M199.8 310l-3.6 3.6M237 311.8h26.4M238.8 310v16.1"/>
<path d="M240.6 310l-3.6 3.6M271.3 311.8h26.3M295.8 310v16.1M297.6 310l-3.6 3.6M125.4 324.3h11.4M125.4 322.5l3.6 3.6M127.2 322.5v18M137.9 324.3h60.1v40.3h-60.1zM226.7 327.3h10.9M226.7 325.5l3.6 3.6M228.5 325.5v16.5M238.8 327.3h57v37.3h-57z"/>
<path d="M127.2 348.5v17.9M228.5 349.9v16.5M125.4 364.6h11.4M125.4 362.8l3.6 3.6M226.7 364.6h10.9M226.7 362.8l3.6 3.6"/>
<circle cx="207.4" cy="168.7" r="3.6"/>
<circle cx="75" cy="217.9" r=".34"/>
<circle cx="79.9" cy="217.9" r=".34"/>
<circle cx="79.9" cy="213.9" r=".34"/>
<circle cx="83" cy="213.9" r=".38"/>
<circle cx="100" cy="213.9" r=".34"/>
<circle cx="100" cy="217.9" r=".34"/>
<circle cx="103" cy="213.9" r=".38"/>
<circle cx="320.5" cy="213.9" r=".38"/>
<circle cx="323.5" cy="213.9" r=".34"/>
<circle cx="323.5" cy="217.9" r=".34"/>
<circle cx="340.5" cy="213.9" r=".38"/>
<circle cx="343.5" cy="213.9" r=".34"/>
<circle cx="343.5" cy="217.9" r=".34"/>
<circle cx="348.5" cy="217.9" r=".34"/>
<circle cx="75" cy="222.9" r=".34"/>
<circle cx="75" cy="227.9" r=".34"/>
<circle cx="75" cy="232.9" r=".34"/>
<circle cx="75" cy="237.9" r=".34"/>
<circle cx="79.9" cy="232.9" r=".34"/>
<circle cx="79.9" cy="237.9" r=".34"/>
<circle cx="79.9" cy="222.9" r=".34"/>
<circle cx="79.9" cy="227.9" r=".34"/>
<circle cx="100" cy="232.9" r=".34"/>
<circle cx="100" cy="222.9" r=".34"/>
<circle cx="100" cy="227.9" r=".34"/>
<circle cx="100" cy="237.9" r=".34"/>
<circle cx="323.5" cy="227.9" r=".34"/>
<circle cx="323.5" cy="232.9" r=".34"/>
<circle cx="323.5" cy="222.9" r=".34"/>
<circle cx="323.5" cy="237.9" r=".34"/>
<circle cx="343.5" cy="227.9" r=".34"/>
<circle cx="343.5" cy="232.9" r=".34"/>
<circle cx="343.5" cy="222.9" r=".34"/>
<circle cx="343.5" cy="237.9" r=".34"/>
<circle cx="348.5" cy="232.9" r=".34"/>
<circle cx="348.5" cy="237.9" r=".34"/>
<circle cx="348.5" cy="222.9" r=".34"/>
<circle cx="348.5" cy="227.9" r=".34"/>
<circle cx="75" cy="242.9" r=".34"/>
<circle cx="75" cy="247.9" r=".34"/>
<circle cx="75" cy="252.9" r=".34"/>
<circle cx="75" cy="257.9" r=".34"/>
<circle cx="79.9" cy="242.9" r=".34"/>
<circle cx="79.9" cy="252.9" r=".34"/>
<circle cx="79.9" cy="257.9" r=".34"/>
<circle cx="79.9" cy="247.9" r=".34"/>
<circle cx="100" cy="242.9" r=".34"/>
<circle cx="100" cy="257.9" r=".34"/>
<circle cx="100" cy="247.9" r=".34"/>
<circle cx="100" cy="252.9" r=".34"/>
<circle cx="323.5" cy="242.9" r=".34"/>
<circle cx="323.5" cy="247.9" r=".34"/>
<circle cx="323.5" cy="257.9" r=".34"/>
<circle cx="323.5" cy="252.9" r=".34"/>
<circle cx="343.5" cy="257.9" r=".34"/>
<circle cx="343.5" cy="242.9" r=".34"/>
<circle cx="343.5" cy="247.9" r=".34"/>
<circle cx="343.5" cy="252.9" r=".34"/>
<circle cx="348.5" cy="252.9" r=".34"/>
<circle cx="348.5" cy="247.9" r=".34"/>
<circle cx="348.5" cy="242.9" r=".34"/>
<circle cx="348.5" cy="257.9" r=".34"/>
<circle cx="75" cy="262.9" r=".34"/>
<circle cx="75" cy="267.9" r=".34"/>
<circle cx="75" cy="272.9" r=".34"/>
<circle cx="75" cy="277.9" r=".34"/>
<circle cx="79.9" cy="267.9" r=".34"/>
<circle cx="79.9" cy="262.9" r=".34"/>
<circle cx="79.9" cy="272.9" r=".34"/>
<circle cx="79.9" cy="277.9" r=".34"/>
<circle cx="100" cy="262.9" r=".34"/>
<circle cx="100" cy="267.9" r=".34"/>
<circle cx="100" cy="272.9" r=".34"/>
<circle cx="100" cy="277.9" r=".34"/>
<circle cx="323.5" cy="262.9" r=".34"/>
<circle cx="323.5" cy="272.9" r=".34"/>
<circle cx="323.5" cy="277.9" r=".34"/>
<circle cx="323.5" cy="267.9" r=".34"/>
<circle cx="343.5" cy="262.9" r=".34"/>
<circle cx="343.5" cy="272.9" r=".34"/>
<circle cx="343.5" cy="277.9" r=".34"/>
<circle cx="343.5" cy="267.9" r=".34"/>
<circle cx="348.5" cy="262.9" r=".34"/>
<circle cx="348.5" cy="267.9" r=".34"/>
<circle cx="348.5" cy="272.9" r=".34"/>
<circle cx="348.5" cy="277.9" r=".34"/>
<circle cx="79.9" cy="282.9" r=".34"/>
<circle cx="100" cy="282.9" r=".34"/>
<circle cx="323.5" cy="282.9" r=".34"/>
<circle cx="343.5" cy="282.9" r=".34"/>
<circle cx="141.5" cy="327.6" r=".97"/>
<circle cx="194.5" cy="327.6" r=".97"/>
<circle cx="141.5" cy="361.3" r=".97"/>
<circle cx="194.5" cy="361.3" r=".97"/>
</g>
<g fill="#fff" stroke="#fff" stroke-width=".27">
<path d="M555.3 160.7l30.8 4.3h-30.8z"/>
<path d="M555.3 160.7h25l5.8 4.3z"/>
<path d="M580.3 146.2h5.8l-5.8 14.5z"/>
<path d="M586.1 146.2v18.8l-5.8-4.3z"/>
<path d="M60.3 115.8v4.9h3.6zM60.3 115.8h3.6v4.9z"/>
<path d="M100.1 64.8v3.6l5-3.6zM100.1 68.4l5-3.6v3.6z"/>
<path d="M180.9 64.8v3.6l4.9-3.6zM180.9 68.4l4.9-3.6v3.6z"/>
<path d="M153.6 115.8v4.9h3.7zM153.6 115.8h3.7v4.9z"/>
<path d="M275.9 95.9v5h3.7zM275.9 95.9h3.7v5z"/>
<path d="M320.7 64.8v3.6l4.9-3.6zM320.7 68.4l4.9-3.6v3.6z"/>
<path d="M52.2 247.3v4.9h3.7zM52.2 247.3h3.7v4.9z"/>
<path d="M87.1 195.7v3.7l4.9-3.7zM87.1 199.4l4.9-3.7v3.7z"/>
<path d="M165.5 195.7v3.7l5-3.7zM165.5 199.4l5-3.7v3.7z"/>
<path d="M254.1 195.7v3.7l5-3.7zM254.1 199.4l5-3.7v3.7z"/>
<path d="M331.4 195.5v3.6l4.9-3.6zM331.4 199.1l4.9-3.6v3.6z"/>
<path d="M121.7 247.3v4.9h3.6zM121.7 247.3h3.6v4.9z"/>
<path d="M211.9 247.3v4.9h3.7zM211.9 247.3h3.7v4.9z"/>
<path d="M302.2 247.3v4.9h3.7zM302.2 247.3h3.7v4.9z"/>
<path d="M125.4 341.9v5.1h3.6zM125.4 341.9h3.6v5.1z"/>
<path d="M165.5 310v3.6l5-3.6zM165.5 313.6l5-3.6v3.6z"/>
<path d="M264.9 310v3.6l4.9-3.6zM264.9 313.6l4.9-3.6v3.6z"/>
<path d="M226.7 343.5v4.9h3.7zM226.7 343.5h3.7v4.9z"/>
</g>
<path d="M555.3 160.7h25v-14.5h5.8v18.8h-30.8z" fill="none" stroke="#fff" stroke-width=".27"/>
<g fill="#000" stroke="#000" stroke-width=".27">
<path d="M24.1 10.5l.5 400v-399.5zM24.1 10.5l.5 400-.5 .5z"/>
<path d="M80.2 8.2l.2 2.5v-2.5zM80.2 8.2l.2 2.5h-.2z"/>
<path d="M130.2 8.2l.2 2.5v-2.5zM130.2 8.2l.2 2.5h-.2z"/>
<path d="M180.2 8.2l.2 2.5v-2.5zM180.2 8.2l.2 2.5h-.2z"/>
<path d="M230.2 8.2l.2 2.5v-2.5zM230.2 8.2l.2 2.5h-.2z"/>
<path d="M280.2 8.2l.2 2.5v-2.5zM280.2 8.2l.2 2.5h-.2z"/>
<path d="M330.2 8.2l.2 2.5v-2.5zM330.2 8.2l.2 2.5h-.2z"/>
<path d="M380.2 8.2l.2 2.5v-2.5zM380.2 8.2l.2 2.5h-.2z"/>
<path d="M430.3 8.2l.1 2.5v-2.5zM430.3 8.2l.1 2.5h-.1z"/>
<path d="M480.3 8.2l.1 2.5v-2.5zM480.3 8.2l.1 2.5h-.1z"/>
<path d="M530.2 8.2l.2 2.5v-2.5zM530.2 8.2l.2 2.5h-.2z"/>
<path d="M24.6 11h555.5l.5-.5zM24.1 10.5h556.5l-556 .5z"/>
<path d="M21.8 60.8h2.5v-.2zM21.8 60.6h2.5l-2.5 .2z"/>
<path d="M580.3 60.8h2.5v-.2zM580.3 60.6h2.5l-2.5 .2z"/>
<path d="M21.8 110.8h2.5v-.2zM21.8 110.6h2.5l-2.5 .2z"/>
<path d="M580.3 110.8h2.5v-.2zM580.3 110.6h2.5l-2.5 .2z"/>
<path d="M21.8 160.8h2.5v-.2zM21.8 160.6h2.5l-2.5 .2z"/>
<path d="M530.3 160.8h50v-.2zM530.3 160.6h50l-50 .2z"/>
<path d="M580.3 160.8h2.5v-.2zM580.3 160.6h2.5l-2.5 .2z"/>
<path d="M21.8 210.8h2.5v-.2zM21.8 210.6h2.5l-2.5 .2z"/>
<path d="M530.3 210.8h50v-.2zM530.3 210.6h50l-50 .2z"/>
<path d="M580.3 210.8h2.5v-.2zM580.3 210.6h2.5l-2.5 .2z"/>
<path d="M530.3 227.5h50v-.2zM530.3 227.3h50l-50 .2z"/>
<path d="M530.3 244v.1l50-.1zM530.3 244.1l50-.1v.1z"/>
<path d="M530.3 244.1h50v-.1zM530.3 244h50l-50 .1z"/>
<path d="M21.8 260.8h2.5v-.2zM21.8 260.6h2.5l-2.5 .2z"/>
<path d="M530.3 260.6v.2l50-.2zM530.3 260.8l50-.2v.2z"/>
<path d="M530.3 260.6v.2l50-.2zM530.3 260.8l50-.2v.2z"/>
<path d="M530.3 277.3v.2l50-.2zM530.3 277.5l50-.2v.2z"/>
<path d="M530.3 260.6v.2l50-.2zM530.3 260.8l50-.2v.2z"/>
<path d="M530.3 260.6v.2l50-.2zM530.3 260.8l50-.2v.2z"/>
<path d="M580.3 260.8h2.5v-.2zM580.3 260.6h2.5l-2.5 .2z"/>
<path d="M530.3 294v.1l50-.1zM530.3 294.1l50-.1v.1z"/>
<path d="M530.3 294v.1l50-.1zM530.3 294.1l50-.1v.1z"/>
<path d="M21.8 310.8h2.5v-.1zM21.8 310.7h2.5l-2.5 .1z"/>
<path d="M530.3 315.6h50zM530.3 315.8l50-.2z"/>
<path d="M530.3 310.7v.1l50-.1zM530.3 310.8l50-.1v.1z"/>
<path d="M580.3 310.8h2.5v-.1zM580.3 310.7h2.5l-2.5 .1z"/>
<path d="M530.3 335.7h50zM530.3 335.8l50-.1z"/>
<path d="M530.3 330.7h50zM530.3 330.8l50-.1z"/>
<path d="M530.3 325.7h50zM530.3 325.8l50-.1z"/>
<path d="M530.3 320.6h50zM530.3 320.8l50-.2z"/>
<path d="M530.3 355.7h50zM530.3 355.8l50-.1z"/>
<path d="M530.3 350.7h50zM530.3 350.8l50-.1z"/>
<path d="M530.3 345.7h50zM530.3 345.8l50-.1z"/>
<path d="M530.3 340.7h50zM530.3 340.8l50-.1z"/>
<path d="M21.8 360.8h2.5v-.2zM21.8 360.6h2.5l-2.5 .2z"/>
<path d="M530.3 360.6v.2l50-.2zM530.3 360.8l50-.2v.2z"/>
<path d="M530.3 360.6v.2l50-.2zM530.3 360.8l50-.2v.2z"/>
<path d="M580.3 360.8h2.5v-.2zM580.3 360.6h2.5l-2.5 .2z"/>
<path d="M580.3 360.8h2.5v-.2zM580.3 360.6h2.5l-2.5 .2z"/>
<path d="M580.3 360.8h2.5v-.2zM580.3 360.6h2.5l-2.5 .2z"/>
<path d="M24.6 410.5l-.5 .5 556-.5zM24.1 411l556-.5 .5 .5z"/>
<path d="M80.2 410.7l.2 2.5v-2.5zM80.2 410.7l.2 2.5h-.2z"/>
<path d="M130.2 410.7l.2 2.5v-2.5zM130.2 410.7l.2 2.5h-.2z"/>
<path d="M180.2 410.7l.2 2.5v-2.5zM180.2 410.7l.2 2.5h-.2z"/>
<path d="M230.2 410.7l.2 2.5v-2.5zM230.2 410.7l.2 2.5h-.2z"/>
<path d="M280.2 410.7l.2 2.5v-2.5zM280.2 410.7l.2 2.5h-.2z"/>
<path d="M330.2 410.7l.2 2.5v-2.5zM330.2 410.7l.2 2.5h-.2z"/>
<path d="M380.2 410.7l.2 2.5v-2.5zM380.2 410.7l.2 2.5h-.2z"/>
<path d="M430.3 410.7l.1 2.5v-2.5zM430.3 410.7l.1 2.5h-.1z"/>
<path d="M480.3 410.7l.1 2.5v-2.5zM480.3 410.7l.1 2.5h-.1z"/>
<path d="M530.2 410.7v2.5h.2zM530.2 410.7h.2v2.5z"/>
<path d="M530.2 410.7l.2 2.5v-2.5zM530.2 410.7l.2 2.5h-.2z"/>
<path d="M540.2 410.7l.2 2.5v-2.5zM540.2 410.7l.2 2.5h-.2z"/>
<path d="M555.2 410.7l.2 2.5v-2.5zM555.2 410.7l.2 2.5h-.2z"/>
<path d="M580.1 11v399.5l.5 .5zM580.1 11l.5-.5v400.5z"/>
<path d="M580.1 410.7l.4 2.5v-2.5zM580.1 410.7l.4 2.5h-.4z"/>
</g>
<text font-size="13.4" x="539.5" y="390.5">A705</text>
<g font-size="7">
<text x="35.2" y="24.9">VISTE</text>
<text x="398.5" y="24.9">DETTAGLIO MANIGLIA</text>
<text x="73" y="52.2">FRONTALE</text>
<text x="164.7" y="52.2">SEZIONE</text>
<text x="291.4" y="52.2">DALL'ALTO</text>
<text x="35.6" y="191">ABACO</text>
</g>
<text font-size="5" x="535.4" y="187">VV-D_1_CUCINA</text>
<g font-size="4.2">
<text x="100.3" y="68.1">60</text>
<text x="181" y="68.1">38</text>
<text x="320.8" y="68.1">60</text>
<text x="279.3" y="100.6" transform="rotate(-90 279.3 100.6)">40</text>
<text x="63.6" y="120.6" transform="rotate(-90 63.6 120.6)">80</text>
<text x="157" y="120.6" transform="rotate(-90 157 120.6)">80</text>
<text x="87.3" y="199">39</text>
<text x="165.7" y="199">60</text>
<text x="254.3" y="199">60</text>
<text x="331.5" y="198.8">39</text>
<text x="55.5" y="252.1" transform="rotate(-90 55.5 252.1)">80</text>
<text x="125" y="252.1" transform="rotate(-90 125 252.1)">80</text>
<text x="215.2" y="252.1" transform="rotate(-90 215.2 252.1)">80</text>
<text x="305.5" y="252.1" transform="rotate(-90 305.5 252.1)">80</text>
<text x="165.7" y="313.3">60</text>
<text x="265" y="313.3">57</text>
<text x="128.7" y="346.7" transform="rotate(-90 128.7 346.7)">40</text>
<text x="230" y="348.3" transform="rotate(-90 230 348.3)">37</text>
</g>
<text font-size="2.8" x="206.6" y="168.1">1</text>
<g font-size="2.5">
<text x="50" y="9.6">1</text>
<text x="104.6" y="9.6">2</text>
<text x="154.6" y="9.6">3</text>
<text x="204.6" y="9.6">4</text>
<text x="254.6" y="9.6">5</text>
<text x="304.6" y="9.6">6</text>
<text x="354.6" y="9.6">7</text>
<text x="404.6" y="9.6">8</text>
<text x="454.6" y="9.6">9</text>
<text x="503.9" y="9.6">10</text>
<text x="553.9" y="9.6">11</text>
<text x="21.6" y="36.6">A</text>
<text x="581.5" y="36.6">A</text>
<text x="21.6" y="86.6">B</text>
<text x="581.5" y="86.6">B</text>
<text x="21.5" y="136.6">C</text>
<text x="581.4" y="136.6">C</text>
<text x="531.1" y="153.7">POLITECNICO DI MILANO</text>
<text x="531.2" y="156.7">SCUOLA DEL DESIGN</text>
<text x="531.2" y="159.7">C.L. DESIGN DEGLI INTERNI</text>
<text x="531.3" y="163.5">PROGETTO:</text>
<text x="21.5" y="186.6">D</text>
<text x="581.4" y="186.6">D</text>
<text x="531.3" y="213.5">CORSO:</text>
<text x="532" y="220.5">STRUMENTI E METODI DEL PROGETTO</text>
<text x="531.3" y="230.2">DOCENTE:</text>
<text x="21.6" y="236.6">E</text>
<text x="544.1" y="236.6">MARCO FERRARA</text>
<text x="581.5" y="236.6">E</text>
<text x="531.3" y="246.9">STUDENTI:</text>
<text x="549" y="250">MICHELA GALASSINI</text>
<text x="531.3" y="263.5">OGGETTO:</text>
<text x="545.1" y="269">MOBILE METOD 599.232.36</text>
<text x="531.3" y="280.2">NOTE:</text>
<text x="21.7" y="286.6">F</text>
<text x="554.8" y="286.6">-</text>
<text x="581.6" y="286.6">F</text>
<text x="531.3" y="296.9">NOME FILE:</text>
<text x="536.8" y="302.5">MOBILE METOD 599.232.36.dwg</text>
<text x="531.2" y="314.1">VERS</text>
<text x="571.2" y="314.1">DATA</text>
<text x="21.4" y="336.6">G</text>
<text x="581.3" y="336.6">G</text>
<text x="531.3" y="363.7">TAVOLA NO.:</text>
<text x="567.5" y="363.7">5 DI</text>
<text x="574.7" y="363.7">8</text>
<text x="21.5" y="386.6">H</text>
<text x="581.4" y="386.6">H</text>
<text x="531.3" y="406.2">DATA:</text>
<text x="541.3" y="406.1">18/07/2017</text>
<text x="556.2" y="406.1">SCALA:</text>
<text x="563.4" y="406.1">18/07/2017</text>
<text x="18.9" y="411" transform="rotate(-90 18.9 411)">DIRECTORY: /USERS/MICHELAGALASSINI/DESKTOP/VV-D_1_CUCINA/VV-D_1_CUCINAMOBILI.DWG | PLOTTED ON: 7/15/2017 11:44:41 AM | BY USER: MICHELA GALASSINI</text>
<text x="530.8" y="413.2">0</text>
<text x="531.2" y="409.1">REV:</text>
<text x="540.8" y="413.2">10cm</text>
<text x="541.3" y="409.1">REV</text>
<text x="555.8" y="413.2">25cm</text>
<text x="556.2" y="409.1">FORMATO:</text>
<text x="572.7" y="409.1">A2</text>
<text x="573.7" y="413.2">50cm</text>
<text x="48.1" y="414.1">1</text>
<text x="104.6" y="414.1">2</text>
<text x="154.6" y="414.1">3</text>
<text x="204.6" y="414.1">4</text>
<text x="254.6" y="414.1">5</text>
<text x="304.6" y="414.1">6</text>
<text x="354.6" y="414.1">7</text>
<text x="404.6" y="414.1">8</text>
<text x="454.6" y="414.1">9</text>
<text x="503.9" y="414.1">10</text>
</g>
<text font-size="2.1" x="205" y="170.8">A704</text>
</svg>
